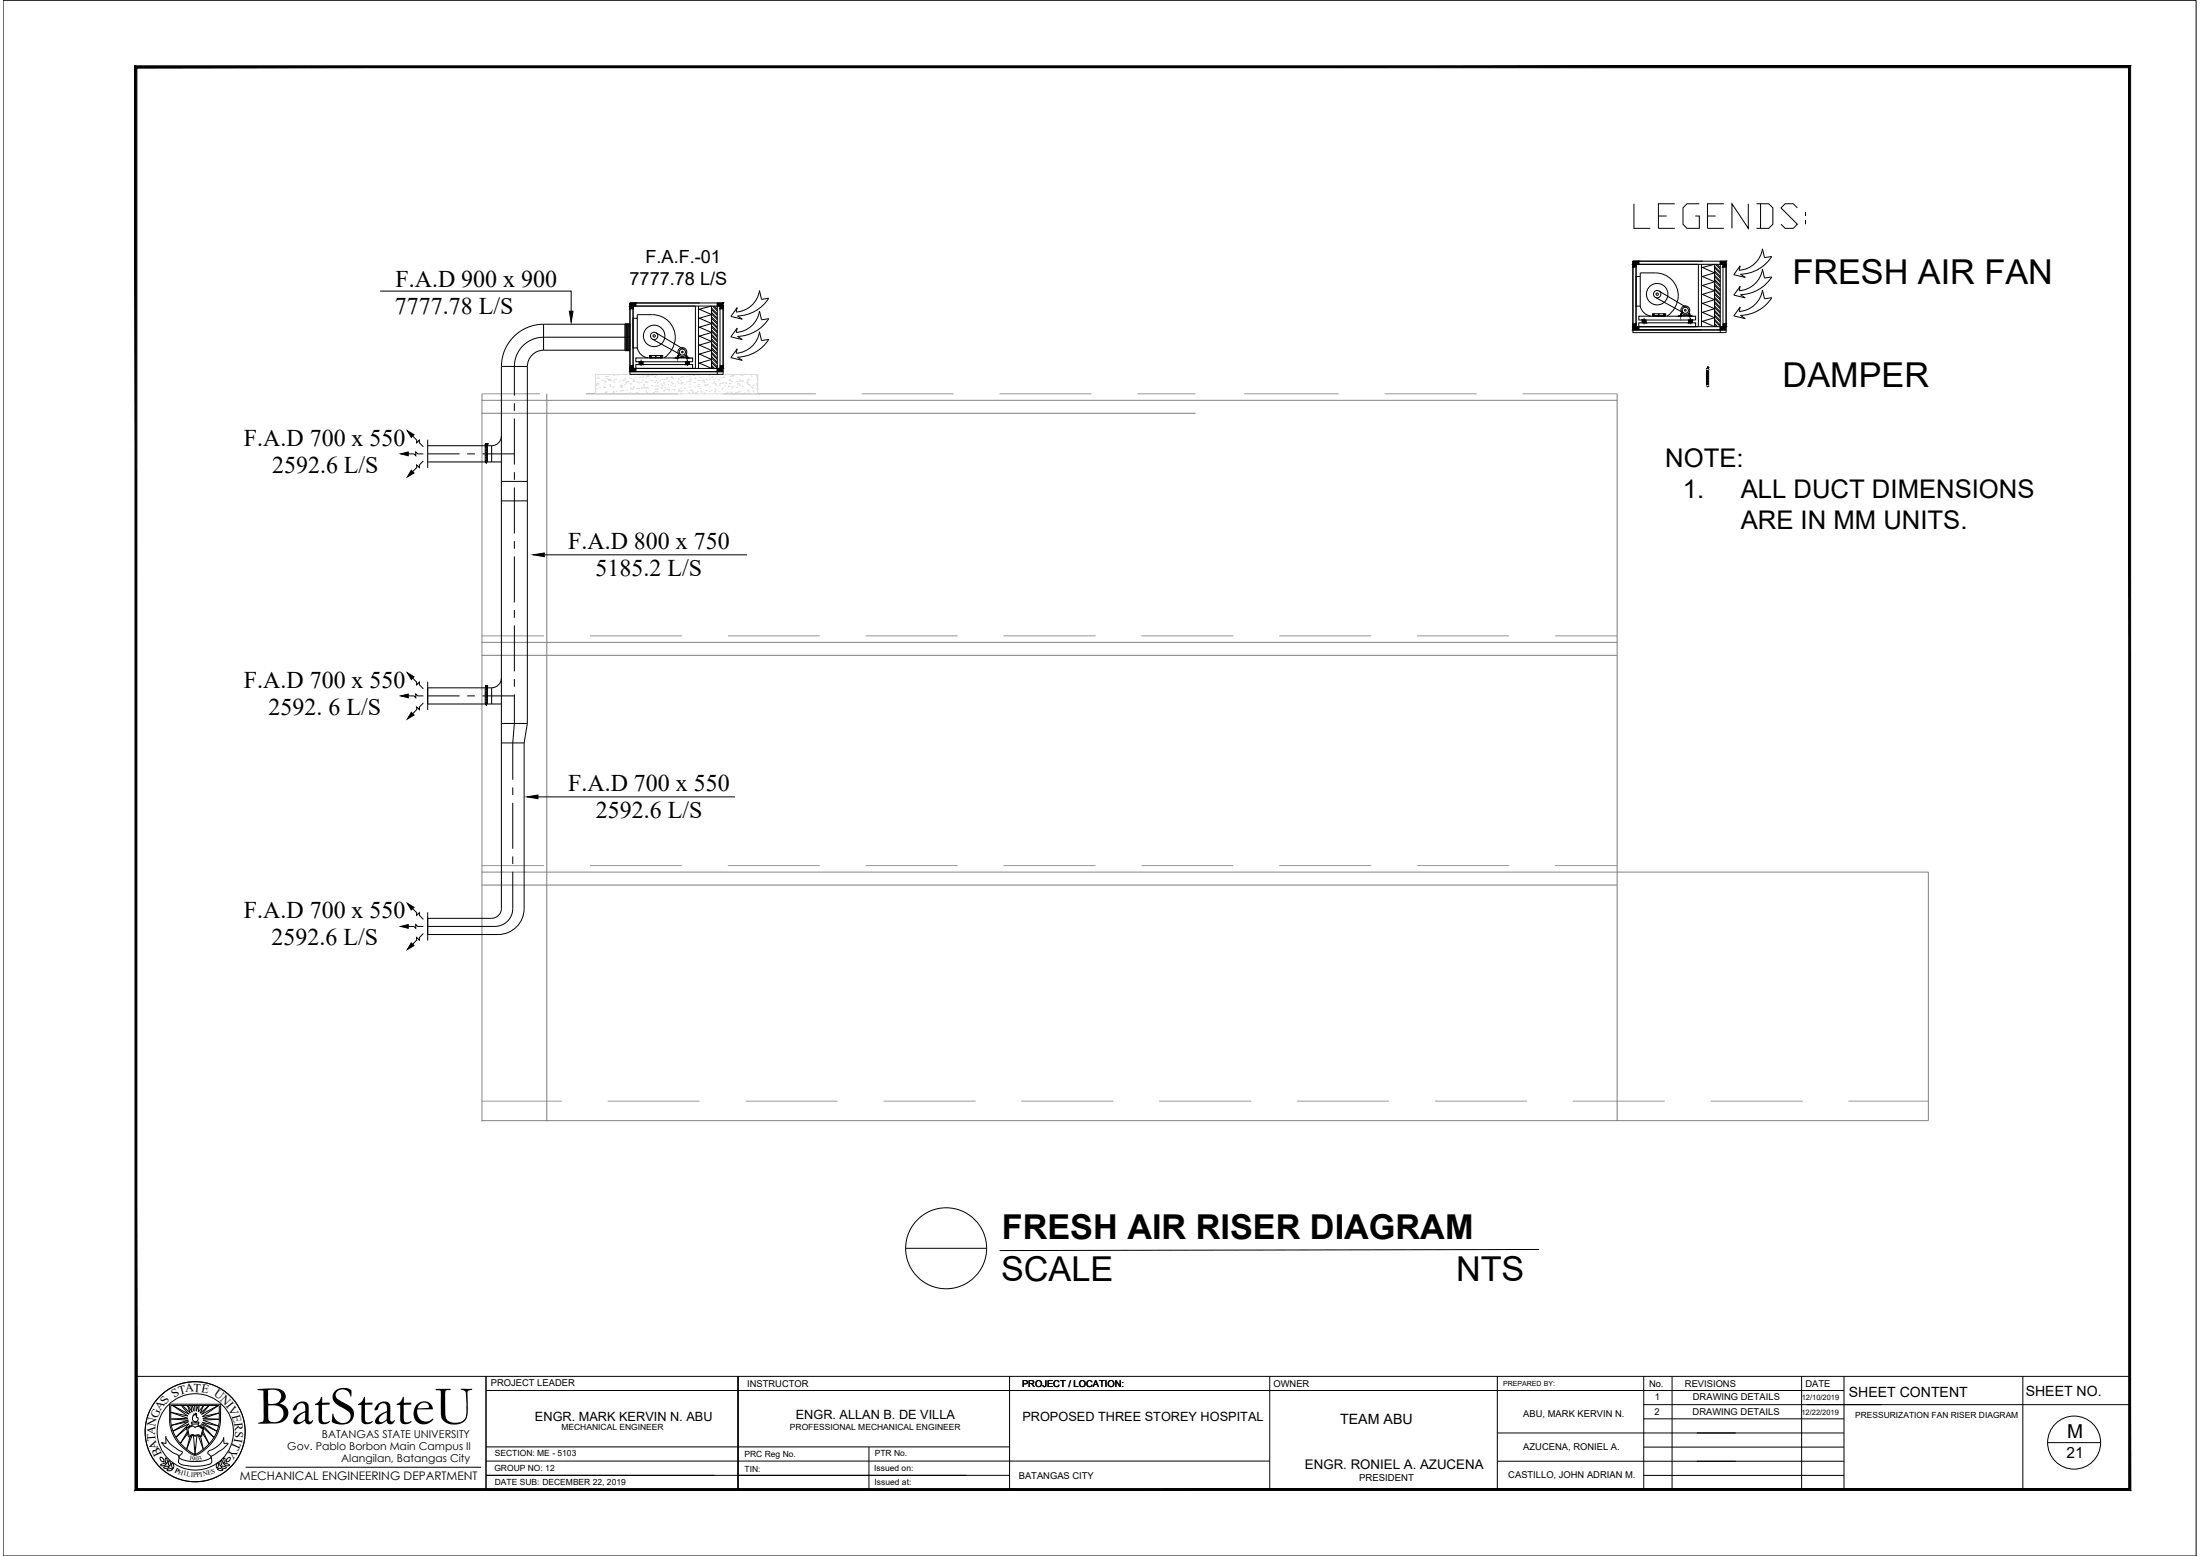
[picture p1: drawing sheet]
<svg xmlns="http://www.w3.org/2000/svg" width="420mm" height="297mm" viewBox="0 0 420 297" stroke-linecap="round" stroke-linejoin="round" font-family="sans-serif">
<!-- layer: .1 -->
<path d="M.6 .1h418.8" fill="none" stroke="#000" stroke-width=".19"/>
<!-- layer: DASH -->
<g fill="none" stroke="#989898" stroke-width=".19">
<path d="M92 75.2h11.1M111.9 75.2h17.6M138.2 75.2h17.6M164.6 75.2h17.5M190.9 75.2h17.5M217.2 75.2h11.1M237.6 75.2h18.1M264.5 75.2h17.5M290.8 75.2h18M92 121.4h11.9M112.7 121.4h17.5M139 121.4h17.6"/>
<path d="M165.3 121.4h17.6M191.7 121.4h17.5M218 121.4h17.6M244.3 121.4h17.6M270.7 121.4h17.5M297 121.4h11.8M92 165.2h11.9M112.7 165.2h17.5M139 165.2h17.6M165.3 165.2h17.6M191.7 165.2h17.5M218 165.2h17.6"/>
<path d="M244.3 165.2h17.6M270.7 165.2h17.5M297 165.2h11.8M92 210.2h15.3M116.1 210.2h17.5M142.4 210.2h17.5M168.7 210.2h17.6M195.1 210.2h17.5M221.4 210.2h17.5M247.7 210.2h17.6M274 210.2h17.6M300.4 210.2h17.5"/>
<path d="M326.7 210.2h17.6M353 210.2h15.3"/>
</g>
<!-- layer: WALL -->
<path d="M92 75.2v138.9M92 76.4h216.8M92 78.9h136.3M104.4 75.2v138.9M308.8 75.2v138.7M92 122.6h216.8M92 125.1h216.8M92 166.5h276.3v47.4h-276.3M92 169h216.8" fill="none" stroke="#808080" stroke-width=".19"/>
<!-- layer: 04-AC_F.A.DUCT -->
<g fill="none" stroke="#000" stroke-width=".19">
<path d="M98.2 70v5.5M98.2 77v1.4M98.2 79.9v8.8M81.7 86.6h6.1M89.2 86.6h1.5M92.1 86.6h6.1M98.2 90.1v1.5M98.2 93.1v8.7M98.2 103.3v1.5M98.2 106.2v8.8M98.2 116.5v1.4M98.2 119.4v8.8"/>
<path d="M81.7 132.8h6.1M89.2 132.8h1.5M92.1 132.8h6.1M98.2 129.6v1.5M98.2 132.6v5.5l-.3 3.7v7.1M97.9 150.3v1.5M97.9 153.3v8.7M97.9 166.4v7a3.4 3.4 0 0 1-3.4 3.5h-12.8M97.9 163.5v1.4"/>
</g>
<!-- layer: 06_AC-FA.DUCT -->
<g fill="none" stroke="#000" stroke-width=".19">
<path d="M140.8 58.7l-.2 .9a4.8 4.8 0 0 0 4.5-4.1l.3 1.7 1.4-.3a7.3 7.3 0 0 1-5.9 3.4l.9 .6-2.2-.5zM145.1 59.4a4.8 4.8 0 0 1-4.5 4.1l.2-.9-1.2 1.7 2.2 .5-.9-.6a7.3 7.3 0 0 0 5.9-3.4l-1.4 .3-.4-1.7M332.3 58.6l-.2 .9a4.8 4.8 0 0 0 4.5-4.1l.4 1.6 1.4-.2a7.2 7.2 0 0 1-6 3.4l.9 .6-2.2-.5zM336.6 51.4a4.8 4.8 0 0 1-4.5 4.1M336.6 51.4l.4 1.7 1.4-.2a7.3 7.3 0 0 1-6 3.4l.9 .6-2.2-.6 1.2-1.6-.2 .8M338.4 49a7.3 7.3 0 0 1-6 3.4l.9 .6-2.2-.6 1.2-1.6-.2 .8a4.8 4.8 0 0 0 4.5-4.1l.4 1.7 1.4-.2M100.7 70v68.1M120.3 66.9h-16.5a3.1 3.1 0 0 0-3.1 3M120.3 64.4h-16.5a5.6 5.6 0 0 0-5.6 5.6M120.3 61.9h-16.5a8 8 0 0 0-8 8v103.5a1.86 1.86 0 0 1-1.9 1.9h-12.2M140.8 66.6l-.2 .8a4.8 4.8 0 0 0 4.5-4.1l.3 1.7 1.4-.2a7.3 7.3 0 0 1-5.9 3.4l.9 .6-2.2-.5zM81.7 85.1h12.2"/>
<path d="M81.7 88.2h14.1M81.7 83.9v5.4M93.9 85.1v3.1M95.8 83.2a1.86 1.86 0 0 1-1.9 1.9M95.8 91.9h4.9M95.8 95.6h4.9M81.7 130.2v5.3M81.7 131.3h12.2M81.7 134.4h14.1M93.9 131.3v3.1M95.8 129.4a1.86 1.86 0 0 1-1.9 1.9M95.8 138.1h4.9"/>
<path d="M100.7 138.1l-.6 3.7M95.8 141.8h4.3M100.1 141.8v31.6a5 5 0 0 1-5 5h-13.4M81.7 174.2v5.4"/>
</g>
<!-- layer: A-Handrail -->
<g fill="none" stroke="#dbdbdb" stroke-width=".19">
<path d="M113.7 71.5h31v3.7h-31zM113.8 73.5l.3-.1-.1 .2-.2-.1M113.9 74.2h.1M114 73.2h.1M114 72.1h.1M114.2 71.8h.1M114.2 72.2h.1M114.3 72.2h.1M114.3 73.2v.2M114.4 73.2l-.2 .1 .2 .1M114.5 75.1h.1M114.5 74h.1"/>
<path d="M114.9 72.6h.1M115.3 73.9h.1M115.3 72.8h.1M115.4 73.3h.1M115.5 75h.1M115.5 74h.1M115.6 72.9h.1M115.6 71.9h.1M115.7 75h.1M115.7 74.8l.2-.1v.2l-.2-.1M115.9 72.3h.1M116 71.9h.1"/>
<path d="M116.1 72.7h.1M116.2 71.5h.1M116.4 72.3v.3h-.3zM116.5 73.7h.1M116.6 73.4v.2M116.6 72.7h.1M116.6 73.4l-.2 .2h.2M116.7 72.4l-.2 .1M116.7 72.4l-.1 .2-.1-.1M117 73.9h.1M117.1 74.9h.1M117.1 74.8h.1"/>
<path d="M117.2 73.8h.1M117.2 72.7h.1M117.2 73h.1M117.2 71.7h.1M117.3 72.5h.1M117.6 72.3h.1M117.7 74.7h.1M117.9 71.6h.1M118.3 72.8h.1M118.4 73.8l.2-.1-.1 .2zM118.4 74.6h.1M118.5 73.5h.1"/>
<path d="M118.7 74h.1M118.7 74.6h.1M118.8 73.6h.1M118.8 72.5h.1M118.8 71.5h.1M118.9 73.8l-.2-.1 .2-.1v.2M118.9 74.6h.1M119.1 72.7h.1M119.1 71.5h.1M119.3 73.4h.1M119.3 72.4h.1M119.3 72.2h.1"/>
<path d="M119.3 71.5v.1l-.2-.1M119.6 74.5h.1M119.8 73.1h-.3l.2-.3 .1 .3M120 72.8h.1M120.1 72.1h.1M120.2 75l.3-.1-.1 .2-.2-.1M120.4 74.4h.1M120.4 74.1h.1M120.4 73.3h.1M120.4 72.3h.1M120.5 73.2h.1M120.7 71.6h-.2l.1-.1 .1 .1"/>
<path d="M120.8 74.2h.1M120.9 72.4h.1M121 72.5h.1M121 72.7h.2v.2l-.2-.1M121.1 73.8v.2M121.1 73.8l-.1 .1 .2 .1M121.3 72h.1M121.5 74.9h.1M121.6 74.2h.1M121.6 72.9h.1M122 74.2h.1M122 73.1h.1"/>
<path d="M122 72.1h.1M122.4 74.1h.1M122.4 73h.1M122.6 73.9h.1M122.7 72.6h.1M122.7 72h.1M122.8 73.6h.3M122.9 73.6l.2-.3v.4M122.9 74l.2-.1-.1 .2zM122.9 71.6v.2M122.9 71.6l-.1 .2h.2M123.2 72.9h.1"/>
<path d="M123.3 71.7h.1M123.3 73h.1M123.3 74l.1 .2M123.3 74.6h.1M123.4 74l-.2 .1 .2 .1M123.5 75h.1M123.6 74h.1M123.6 72.9h.1M123.6 73.9h.1M123.6 71.9h.1M123.7 74.2h.1M123.9 71.6l-.2 .1"/>
<path d="M123.9 71.7l-.1 .1-.2-.1M124.1 71.6h.1M124.3 72.6h.1M124.4 72.7h.1M124.4 73.6h.1M124.6 71.7h.1M124.8 74.9h.1M125 73.1h.1M125.1 71.8l.1 .2M125.2 74.8h.1M125.2 74.3h.1M125.2 73.7h.1"/>
<path d="M125.2 71.8l-.2 .2h.2M125.2 72.7h.1M125.3 71.6h.1M125.4 74.3h.1M125.5 73l.3-.1-.1 .2zM125.6 74.8h.1M125.6 74.2v.2M125.6 73.7h.1M125.6 74.2l-.1 .1 .2 .1M126 72.7h.1M126.2 74.1l.3 .1M126.2 74.1l.2-.2 .1 .3"/>
<path d="M126.3 73.3h.1M126.4 73.6h.1M126.4 72.4h.1M126.7 73.1h.1M126.7 74.7h.1M126.8 74.5h.1M126.8 73.5h.1M126.9 72.4h.1M127 74h.1M127.1 74.4h.1M127.2 72.3h.1M127.4 72v.2"/>
<path d="M127.5 72l-.2 .2h.2M127.6 73.4h.1M127.6 74.2h-.2M127.6 74.2v.2l-.2-.1M127.7 72.8h.1M127.8 74.4l.1 .2M127.9 74.4l-.2 .1 .2 .1M128.1 73h.1M128.2 72l.2-.1-.1 .2-.1-.1M128.2 75.1h.1M128.4 74.3h.1M128.4 73.2h.1"/>
<path d="M128.4 73.3h.1M128.4 72.2h.1M128.7 74.4h.1M128.9 73.7h.1M129.4 72.8h.1M129.5 74.3h.1M129.6 73.2h.1M129.6 74.6l.2 .1v-.3l-.2 .3M129.7 72.2v.2M129.7 72.2l-.1 .2h.2M129.9 72.7h.1M130 75.2h.1"/>
<path d="M130 74.1h.1M130 73.1h.1M130 73.3h.1M130.1 74.8h.1M130.1 72h.1M130.1 74.6v.2M130.1 74.5l-.1 .2h.2M130.3 73.2l-.1 .2-.2-.1M130.3 73.2h-.3M130.3 73.1h.1M130.4 71.9h.1M130.4 74.5h.1"/>
<path d="M130.7 73.4h.1M130.7 74.1h.1M131.1 72.9h.1M131.2 71.8h.1M131.5 72.9h.1M131.6 74.9h.1M131.6 73.9h.1M131.6 72.8h.1M131.7 71.8h.1M131.7 73.3h.1M131.8 72.4h.1M131.9 75.1h.1"/>
<path d="M131.9 74.5h.1M131.9 72.4l.1 .2M131.9 74.5l.3-.1-.1 .2-.2-.1M132 72.4l-.2 .2h.2M132.1 74.6h.1M132.4 74.8v.2M132.4 71.7h.1M132.4 74.7l-.2 .2h.2M132.5 73h.1M132.6 71.5l-.1 .1h.3v-.1M132.7 75h.1M132.7 73.9h.1"/>
<path d="M132.7 72.2l.2-.1-.1 .2zM132.7 73h.1M133.1 75.2h-.2l.3-.3v.3M133.2 74.7h.1M133.2 73.7h.1M133.2 72.6h.1M133.3 71.6h.1M133.4 73.4h.1M133.5 73.8h.1M133.5 72.6h.1M133.6 72h.1M133.7 74.1h.1"/>
<path d="M133.8 74.7h.1M133.8 74.9h.1M134.2 72.6v.2M134.2 72.6l-.1 .2h.2M134.3 72.5h.1M134.4 72.7h.1M134.4 73.1h.1M134.7 73.6h.1M134.7 75.1h-.2l.2-.2v.2M134.8 73.4l-.1 .2-.1-.1M134.8 74.5h.1M134.8 73.4l-.2 .1"/>
<path d="M134.8 73.5h.1M134.9 72.4h.1M135.1 73.5h.1M135.4 71.7h.1M135.5 74.7h.1M135.5 72.4h.1M135.6 73.8h.1M135.8 74.6h.1M135.9 72.1l.2 .1v-.4l-.2 .3M136.1 73.1h.1M136.2 72.4h.1M136.4 74.3h.1"/>
<path d="M136.4 72.8l.1 .2M136.5 73.2h.1M136.5 72.8l-.2 .2h.2M136.5 72.2h.1M136.6 74.5h.1M136.7 73.3h.1M136.7 74.7l-.2 .1 .1 .1 .1-.2M136.7 71.5h.1M136.8 73.6h.1M136.9 75.1h.1M137.1 74.8h.1M137.4 73.5h.1"/>
<path d="M137.4 72.4l-.2 .1 .2 .1v-.2M137.5 73.2h.1M137.5 72.1h.1M137.8 73.2h.1M137.8 74.3h.1M138 75.1h.1M138 74.1h.1M138 72.1h.1M138 73h.1M138.1 72h.1M138.3 72h.1M138.4 71.6h.1"/>
<path d="M138.4 73.6h.1M138.6 73.1h.1M138.7 73v.2M138.7 73l-.1 .1 .2 .1M138.8 74.9h.1M139.1 73.7h.2l-.1 .2-.1-.1M139.1 75.1h.1M139.2 73.2h.1M139.5 73.3h.1M139.5 71.8h.1M139.5 72.4v.3l-.3-.1zM139.6 74.9h.1"/>
<path d="M139.6 73.8h.1M139.7 72.8h.1M139.7 71.7h.1M139.8 74.1h.1M139.9 71.8h.1M140 71.5v.1l-.1-.1M140.1 71.7h.1M140.1 73.7h.1M140.5 74.9h.1M140.6 74h.1M140.6 72.8h.1M140.9 74.8h.1"/>
<path d="M140.9 73.2l.1 .2M141 75.1h.1M141 73.2l-.2 .1 .2 .1M141.1 72.9h.1M141.1 73.3h.1M141.2 74.9l-.2 .1M141.2 74.9l-.1 .2-.1-.1M141.2 74.7h.1M141.3 73.6h.1M141.3 72.6h.1M141.3 71.5h.1M141.4 72.7h.1"/>
<path d="M141.5 71.6h.1M141.7 71.5h.1M141.8 71.7h.1M141.8 73.8h.1M142 72.7l-.1 .2-.2-.2M142 72.6l-.3 .1M142.2 75h.1M142.3 71.5h.1M142.6 72.6h.1M142.8 74.5h.1M142.8 73.4h.1M142.8 72.9l.1 .3-.3-.1z"/>
<path d="M142.9 72.4h.1M142.9 72.6h.1M142.9 74.8h.1M143.2 73.4v.2M143.3 73.4l-.2 .2h.2M143.4 71.8h.1M143.5 73.8h.1M143.5 75.1h.1M143.7 74.7h.1M143.8 73.6h.1M143.8 73.9l-.2 .1 .2 .1v-.2M143.9 75.1h.1"/>
<path d="M144.4 74.2h.1M144.5 73.2h.1M144.5 73.5h.1M144.5 72.1h.1M144.6 73.4h.1M144.6 72.3h.1M144.6 71.6l-.2 .1 .1 .1 .1-.2M144.6 74.1h.1"/>
</g>
<!-- layer: 01_AC-EQUIP -->
<g fill="none" stroke="#000" stroke-width=".19">
<path d="M120.3 58.9h.6M120.9 58.4h17.2v11.9h-17.2zM121.4 57.8v.6M132.8 58.4v11.9M133.4 57.8h.1M133.4 58.4v11.9M133.6 59l2.3-.6v11.9l-2.3-1 2.3-.7-2.3-1 2.3-.7-2.3-1 2.3-.7-2.3-1 2.3-.7-2.3-1 2.3-.7-2.3-1.1 2.3-.6zM135.9 58.8l1.1 1.1M135.9 59.7l1.1 1M135.9 59.1l1.1 1.1M135.9 59.9l1.1 1.1M136.1 58.4l.9 .9"/>
<path d="M136.4 58.4l.6 .7M136.9 58.4l.1 .1M137 57.8v13.7M137.5 58.9h.6M137.5 58.4v11.9M138.1 57.8h-17.8v13.7M311.9 51h.6M312.5 52.8h.8v5.6h-.8zM312.5 50.5h17.1v11.9h-17.1zM313 49.9v.6M313.3 52.8v-.7h2.8a4.5 4.5 0 0 1 4.3 3.3 4.5 4.5 0 0 1-2 5M313.3 58.4a2.41 2.41 0 0 0 2 2"/>
<path d="M315.6 59.9h2.5v.5h-2.5zM315.8 59.9v.2M316.1 56.8l5.5 3M316.8 59.9v.2M316.8 55.6l5.4 3.1M317.8 59.9v.2M321 59.9l.1 .5zM321.3 59.9h-.2v.4h1.5v-.4h-.2M322.6 59.9l.1 .5zM324.4 50.5v11.9M325 49.9h.1M325 50.5v11.9"/>
<path d="M325.1 51.1l2.3-.6v11.9l-2.3-1.1 2.3-.7-2.3-1 2.3-.7-2.3-1 2.3-.7-2.3-1 2.3-.7-2.3-1 2.3-.7-2.3-1 2.3-.7zM327.4 50.8l1.1 1.1M327.4 51.7l1.1 1.1M327.4 52.5l1.1 1.1M327.4 53.4l1.1 1.1M327.4 54.2l1.1 1.1M327.4 55.1l1.1 1M327.4 55.9l1.1 1.1M327.4 56.7l1.1 1.1M327.4 57.6l1.1 1.1M327.4 58.4l1.1 1.1M327.4 59.3l1.1 1.1"/>
<path d="M327.4 51.1l1.1 1.1M327.4 52l1.1 1.1M327.4 52.8l1.1 1.1M327.4 53.6l1.1 1.1M327.4 54.5l1.1 1.1M327.4 55.3l1.1 1.1M327.4 56.2l1.1 1.1M327.4 57l1.1 1.1M327.4 57.9l1.1 1.1M327.4 58.7l1.1 1.1M327.4 59.5l1.1 1.1M327.6 50.5l.9 .9"/>
<path d="M327.9 50.5l.6 .6M328.5 50.5h.1M328.5 49.9v13.6M329.1 50.5v11.9M329.1 51h.6M329.7 49.9h-17.8v13.6M120.3 69.8h.6M120.3 70.9h17.8v.6h-17.8M120.3 71h17.8M120.9 60.8h.8v5.6h-.8zM121.4 70.3v.6M121.4 68.3h10.9v.8h-10.9z"/>
<path d="M121.4 69.6h10.9v.7h-10.9zM121.7 60.8v-.7h2.9a4.5 4.5 0 0 1 4.2 3.2 4.5 4.5 0 0 1-2 5M121.7 66.4a2.41 2.41 0 0 0 2.1 1.9M122.1 69.1h.7v.5h-.7zM122.4 68.7v1.2M124 67.9h2.6v.4h-2.6zM124 68.2h2.6M124.2 68h.2M124.3 67.9v.2M124.3 68.2v.2M124.6 64.7l5.4 3M125.1 68h.2"/>
<path d="M125.2 67.9v.2M125.2 68.2v.2M125.3 63.5l5.3 3.2M126.1 68h.2M126.2 67.9v.2M126.2 68.2v.2M129.1 68.2h.5v.1h-.5zM129.3 68.1v.4M129.3 68.1h.4M129.5 67.9h.1v.4h-.1zM129.8 67.9h-.2v.3h1.5v-.3h-.2M130.9 69.1h.7v.5h-.7z"/>
<path d="M130.9 68.1h.4M131.1 67.9l.1 .4zM131.1 68.2h.4v.1h-.4zM131.3 68.7v1.2M131.3 68.1v.4M135.9 60.5l1.1 1.1M135.9 61.3l1.1 1.1M135.9 62.2l1.1 1.1M135.9 63l1.1 1.1M135.9 63.9l1.1 1.1M135.9 64.7l1.1 1.1M135.9 65.5l1.1 1.1"/>
<path d="M135.9 66.4l1.1 1.1M135.9 67.2l1.1 1.1M135.9 68.1l1.1 1.1M135.9 68.9l1.1 1.1M135.9 69.8l.6 .5M135.9 60.8l1.1 1.1M135.9 61.6l1.1 1.1M135.9 62.5l1.1 1M135.9 63.3l1.1 1.1M135.9 64.1l1.1 1.1M135.9 65l1.1 1.1M135.9 65.8l1.1 1.1"/>
<path d="M135.9 66.7l1.1 1.1M135.9 67.5l1.1 1.1M135.9 68.4l1.1 1M135.9 69.2l1.1 1.1M135.9 70l.3 .3M137.5 69.8h.6M311.9 61.8h.6M311.9 63h17.8v.5h-17.8M311.9 63h17.7M313 60.4h10.8v.7h-10.8zM313 61.6h10.8v.8h-10.8zM313 62.4v.6"/>
<path d="M313.6 61.1h.7v.5h-.7zM314 60.7v1.2M315.6 60.3h2.5M315.7 60h.3M315.8 60.2v.3M316.7 60h.2M316.8 60.2v.3M317.7 60h.2M317.8 60.2v.3M320.6 60.3h.5v.1h-.5zM320.8 60.1v.4M320.9 60.1h.4"/>
<path d="M322.5 61.1h.7v.5h-.7zM322.5 60.1h.3M322.6 60.3h.5v.1h-.5zM322.8 60.7v1.2M322.9 60.1v.4M327.4 60.1l1.1 1.1M327.4 60.9l1.1 1.1M327.4 61.8l.6 .6M327.4 60.4l1.1 1.1M327.4 61.2l1.1 1.1M327.4 62.1l.3 .3M329.1 61.8h.6"/>
<circle cx="316.5" cy="56.2" r=".23"/>
<circle cx="316.5" cy="56.2" r=".7"/>
<circle cx="316.5" cy="56.2" r="2.05"/>
<circle cx="321.9" cy="59.2" r=".15"/>
<circle cx="321.9" cy="59.2" r=".59"/>
<circle cx="321.9" cy="59.2" r=".85"/>
<circle cx="124.3" cy="68" r=".08"/>
<circle cx="124.9" cy="64.1" r=".23"/>
<circle cx="124.9" cy="64.1" r=".7"/>
<circle cx="124.9" cy="64.1" r="2.05"/>
<circle cx="125.2" cy="68" r=".08"/>
<circle cx="126.2" cy="68" r=".08"/>
<circle cx="130.3" cy="67.2" r=".15"/>
<circle cx="130.3" cy="67.2" r=".59"/>
<circle cx="130.3" cy="67.2" r=".85"/>
<circle cx="315.9" cy="60" r=".08"/>
<circle cx="316.8" cy="60" r=".08"/>
<circle cx="317.8" cy="60" r=".08"/>
</g>
<g fill="#000" stroke="#000" stroke-width=".19">
<path d="M120.3 57.8h1.1l-1.1 .6zM120.3 58.4h1.1v-.6z"/>
<path d="M120.3 58.4h.6l-.6 .5zM120.3 58.9h.6v-.5z"/>
<path d="M137 57.8h1.1l-1.1 .6zM137 58.4h1.1v-.6z"/>
<path d="M137.5 58.4h.6l-.6 .5zM137.5 58.9h.6v-.5z"/>
<path d="M311.9 49.9h1.1l-1.1 .6zM311.9 50.5h1.1v-.6z"/>
<path d="M311.9 50.5h.6l-.6 .5zM311.9 51h.6v-.5z"/>
<path d="M321 59.9v.5zM321.1 59.9l-.1 .5z"/>
<path d="M322.6 59.9l.1 .5zM322.6 59.9l.1 .5z"/>
<path d="M328.5 49.9h1.2l-1.2 .6zM328.5 50.5h1.2v-.6z"/>
<path d="M329.1 50.5h.6l-.6 .5zM329.1 51h.6v-.5z"/>
<path d="M120.3 69.8h.6l-.6 .5zM120.3 70.3h.6v-.5z"/>
<path d="M120.3 70.3h1.1l-1.1 .6zM120.3 70.9h1.1v-.6z"/>
<path d="M122.1 69.1l.7 .5v-.5zM122.1 69.1l.7 .5h-.7z"/>
<path d="M129.1 68.2h.4l-.4 .1zM129.1 68.3h.4v-.1z"/>
<path d="M129.5 67.9v.4l.1-.4zM129.6 67.9v.4h-.1z"/>
<path d="M130.9 69.1h.7l-.7 .5zM130.9 69.6h.7v-.5z"/>
<path d="M131.1 67.9l.1 .4zM131.1 67.9l.1 .4z"/>
<path d="M131.2 68.2l.3 .1v-.1zM131.2 68.2l.3 .1h-.3z"/>
<path d="M137 70.3h1.1l-1.1 .6zM137 70.9h1.1v-.6z"/>
<path d="M137.5 69.8h.6l-.6 .5zM137.5 70.3h.6v-.5z"/>
<path d="M311.9 61.8h.6l-.6 .6zM311.9 62.4h.6v-.6z"/>
<path d="M311.9 62.4h1.1l-1.1 .6zM311.9 63h1.1v-.6z"/>
<path d="M313.6 61.1l.7 .5v-.5zM313.6 61.1l.7 .5h-.7z"/>
<path d="M320.6 60.3h.4l-.4 .1zM320.6 60.4h.4v-.1z"/>
<path d="M322.5 61.1h.7l-.7 .5zM322.5 61.6h.7v-.5z"/>
<path d="M322.7 60.3l.4 .1v-.1zM322.7 60.3l.4 .1h-.4z"/>
<path d="M328.5 62.4h1.2l-1.2 .6zM328.5 63h1.2v-.6z"/>
<path d="M329.1 61.8h.6l-.6 .6zM329.1 62.4h.6v-.6z"/>
</g>
<!-- layer: 12-AC-FL.CONN. -->
<path d="M119.5 61.9v5M119.7 61.9v5M119.7 61.9l-.2-.2-.2 .2v5l.2 .1 .2-.1M119.7 61.9l.1-.2 .2 .2M119.7 66.9l.1 .1 .2-.1M119.8 61.9v5M120 61.9v5M120 61.9l.1-.2 .2 .2v5l-.2 .1-.1-.1M120.1 61.9v5" fill="none" stroke="#000" stroke-width=".19"/>
<!-- layer: WALL -->
<path d="M95.8 70h4.9M103.8 61.9v5M81.7 131.3v3.1M81.7 175.3v3.1" fill="none" stroke="#000" stroke-width=".19"/>
<path d="M81.7 85.1v3.1" fill="none" stroke="#ff0" stroke-width=".19"/>
<!-- layer: A.C.VOLUM DAMPER -->
<g fill="none" stroke="#000" stroke-width=".19">
<path d="M325.9 70.5v3.1M325.9 70.8l.4 .2M325.9 72.7l.4 .2M325.9 71.7l.4 .2M326 70.5l.1-.1-.1 .1M326 70.5l.1-.2-.1 .2M326 70.4h.1M326 73.6h.1M326 70.4v.1M326 73.6v.1M326 73.6l.2 .1M326 73.7h.2"/>
<path d="M326 73.7h.1M326 70.5h.2M326.1 70.3h.1M326.1 70.1l.1 .1M326.1 70.2h.1M326.1 70.1h.1M326.1 73.7h.1M326.1 70.4v-.1l-.1 .1M326.1 70.1v.3M326.1 73.7v.2M326.1 70.1h.2M326.1 73.6l.1 .1"/>
<path d="M326.1 73.6v.2M326.1 70.5v3.2M326.1 70.4l-.1 .1 .2-.1M326.1 70.4l-.1 .1M326.1 70.2h.2M326.1 70.3l-.1 .2M326.1 70.2v.2M326.1 70.4h.1M326.2 70.2l.1-.1-.2 .2M326.2 70.4l-.2 .1M326.2 70.4l-.1 .1M326.2 73.7h.1"/>
<path d="M326.2 73.7h-.2M326.2 73.7l-.1 .1 .1-.2v.1M326.2 73.7h-.1M326.2 70.5h.1M326.2 70.5h-.1M326.2 70.4v.1M326.2 70.1l-.1 .2v-.1M326.3 71.2l-.4 .3M326.3 70.2h.1M326.3 73.2l-.4 .2M326.3 72.2l-.4 .2M326.3 70.5v3.1"/>
<path d="M326.3 70.1v.1M326.3 70.1l-.1 .1M92.7 85.1v3.1M92.7 85.3l.4 .3M92.7 87.3l.4 .2M92.7 86.3l.4 .2M92.8 85.1l.1-.2-.1 .2M92.8 85h.1M92.8 85v.1M92.8 88.2v.1h.2M92.8 88.2l.1 .2-.1-.1M92.8 88.3l.1-.1v.1"/>
<path d="M92.8 88.2l.2 .1M92.8 88.2l.1 .1M92.8 88.3h.1M92.8 85.1h.2M92.8 85.1l.1-.1-.1 .1M92.8 85l.1-.1-.1 .2zM92.8 84.9l.1-.1-.1 .1M92.8 84.7h.1M92.8 85l.1-.2-.1 .2M92.8 88.3v.2M92.9 84.7l-.1 .1M92.9 85.1l.1-.1z"/>
<path d="M92.9 88.3h.1M92.9 88.2l-.1 .1M92.9 85.1h.1M92.9 88.3v.2M92.9 84.7l.1 .3M92.9 84.7h.2M92.9 88.2l-.1 .2M92.9 84.7h.2l-.3 .2 .1-.1M92.9 85l-.1 .1M93 88.2l-.2 .1M93 88.2h.1M93 85.1h.1"/>
<path d="M93 85l-.2 .1M93 88.2v.1M93 85l-.1 3.3M93 85v.1M93 84.7l-.2 .1M93 84.7h-.1M93 84.7h.1M93.1 85.8l-.4 .2M93.1 87.7l-.4 .3M93.1 86.7l-.4 .3M93.1 85.1v3.1M93.1 84.7h.1"/>
<path d="M93.1 84.7h-.1M93.1 84.7h-.3v.3M92.7 131.3v3.1M92.7 131.5l.4 .3M92.7 133.5l.4 .2M92.7 132.5l.4 .2M92.8 131.3l.1-.1-.1 .1M92.8 131.2h.1M92.8 131.2v.1M92.8 134.4v.1M92.8 134.4l.1 .1M92.8 134.4l.2 .1"/>
<path d="M92.8 134.5h.2M92.8 134.5h.1M92.8 131.3h.2M92.8 131.2l.1-.1-.1 .2zM92.8 131l.1-.1-.1 .1M92.8 130.9h.1l-.1 .1M92.8 130.9h.1M92.8 130.9v.3M92.8 134.5v.2M92.8 130.9h.3M92.9 134.4v.2M92.9 131.3v3.2"/>
<path d="M92.9 131.3l.1-.1zM92.9 134.4l-.1 .1M92.9 134.4v.1M92.9 134.5v.2M92.9 131.2l-.1 .1M92.9 131.1l-.1 .2M92.9 131l-.1 .1 .1-.1M92.9 131v.2M92.9 131.1l-.1 .1M92.9 131l-.1 .2M92.9 131.2h.1M92.9 131h.2"/>
<path d="M92.9 134.4h.1M93 131l.1-.1-.3 .2 .1-.1M93 134.4l-.2 .1M93 134.4h.1M93 131.3h.1M93 131.2l-.2 .1zM93 131.2l-.2 .1M93 134.4v.1M93 134.4l-.2 .2M93 134.5h-.1M93 131.3h-.1M93 131.2l-.1 .1"/>
<path d="M93 131.2v.1M93 130.9l-.2 .1M93 130.9l-.2 .1h.1M93 130.9l-.1 .1M93.1 132l-.4 .2M93.1 133.9l-.4 .3M93.1 133l-.4 .2M93.1 131.3v3.1M93.1 130.9v.1M93.1 130.9l-.1 .1"/>
<circle cx="326.1" cy="71.8" r=".04"/>
<circle cx="326.1" cy="71.3" r=".04"/>
<circle cx="326.1" cy="70.9" r=".04"/>
<circle cx="326.1" cy="72.8" r=".04"/>
<circle cx="326.1" cy="72.3" r=".04"/>
<circle cx="326.1" cy="73.3" r=".04"/>
<circle cx="92.9" cy="85.9" r=".04"/>
<circle cx="92.9" cy="87.4" r=".04"/>
<circle cx="92.9" cy="86.9" r=".04"/>
<circle cx="92.9" cy="85.4" r=".04"/>
<circle cx="92.9" cy="87.9" r=".04"/>
<circle cx="92.9" cy="86.4" r=".04"/>
<circle cx="92.9" cy="132.1" r=".04"/>
<circle cx="92.9" cy="134.1" r=".04"/>
<circle cx="92.9" cy="131.6" r=".04"/>
<circle cx="92.9" cy="132.6" r=".04"/>
<circle cx="92.9" cy="133.6" r=".04"/>
<circle cx="92.9" cy="133.1" r=".04"/>
</g>
<!-- layer: R-GRILL -->
<path d="M76.5 86.6l1.5-.3v.7zM77.8 82.2l1.3 .8-.6 .5zM78.5 89.8l.6 .5-1.3 .8zM76.5 132.8l1.5-.3v.7zM77.8 128.4l1.3 .8-.6 .5zM78.5 136l.6 .5-1.3 .8zM76.5 176.9l1.5-.4v.7zM77.8 172.4l1.3 .8-.6 .5zM78.5 180l.6 .5-1.3 .8z" fill="#000" stroke="#000" stroke-width=".19"/>
<path d="M78 86.6h1l.4 .4v-.7l.4 .3h1.1M78.8 83.2l.8 .8v.5l.5-.5v.5l.8 .8M80.9 88l-.8 .8v.5l-.5-.5v.5l-.8 .7M78 132.8h1l.4 .4v-.7l.4 .3h1.1M78.8 129.5l.8 .7v.5l.5-.5v.5l.8 .8M80.9 134.2l-.8 .8v.5l-.5-.5v.5l-.8 .7M78 176.9h1l.4 .3v-.7l.4 .4h1.1M78.8 173.5l.8 .7v.5l.5-.5v.5l.8 .8M80.9 178.2l-.8 .8v.5l-.5-.5v.5l-.8 .8" fill="none" stroke="#000" stroke-width=".19"/>
<!-- layer: 0 -->
<path d="M325.9 70.5h.4M325.9 73.6h.4" fill="none" stroke="#ff0" stroke-width=".19"/>
<!-- layer: template -->
<g fill="none" stroke="#000" stroke-width=".19">
<path d="M.6 .1v296.9h418.8M26 262.7h380.7M31.2 279l.1 .1v-.5l-.3-.3a.25 .25 0 0 0-.4-.1 .25 .25 0 0 0 0 .4l.2 .3 .5 .2M31.7 274.4v1.2l-.8-.2M31.7 279.5l-.5 .3a.31 .31 0 0 1-.3 .1 .31 .31 0 0 1-.2-.3l.6-.2 .4 .2M31.7 274.3v.2l.8 1.2 1.5 1.1 .5 .2a.34 .34 0 0 1 .4 .3 .34 .34 0 0 1-.4 .4l-.3 .3a.62 .62 0 0 0 .7 .7l1.8 .3 2.4-.2a1.48 1.48 0 0 0 1.2-.7l-.3-.4a.47 .47 0 0 1-.3-.6 .47 .47 0 0 1 .6-.3l.4-.2a3.7 3.7 0 0 0 2-2.1v-.1l.1 1.1 .8 .1-1 1-1.8 1.2a.44 .44 0 0 0-.5 .5 .88 .88 0 0 1 .1 .9 .88 .88 0 0 1-.9 .4l-1.2 .3h-1.5l-1.6-.2-.8-.2a.49 .49 0 0 1-.3-.6l.1-.3a.89 .89 0 0 0-.9-1.2l-1.9-1.3-.5-.7h.2M31.8 274.3h-.1M31.9 279.4l-.3-.3v-.7a.63 .63 0 0 1 .2 1M32.4 268.1h9.8l-.1 3.6-.4 1.5-.5 1.1a8.4 8.4 0 0 1-4 3.6 8 8 0 0 1-4.7-5.7zM32.5 279.9l-.3-.3v-.8l.3 .4-.1 .7M35.8 273.4l-1.4 2.1 1.4-1.8M35.8 268.3l.6 1.5-1.5-1.5-.2 .2 1.4 1.5-3.1-1.7 2.9 2-3.4-.7 3.4 1.1-3.2 .2 3.3 .2-3.3 1 3.3-.7-3 1.8 3.1-1.4-2.5 2.6 2.7-2.3"/>
<path d="M35.9 272.7l.5-.4h.6l.2 .2 .3-.2a1.06 1.06 0 0 1 1.1 .4h.1l-.3 1.4-.4-.2-.8 .1-.4-.1-.6 .2zM35.9 268.3l.8 1.3-.2-1.2 .2-.1 .4 1.1v-1.1M36.6 271.4a.37 .37 0 0 0 .1 .5 .37 .37 0 0 0 .5-.1l.8-.1a.2 .2 0 0 0-.1-.2 .2 .2 0 0 0-.2 0h-1.1M36.7 272.1v.1l-.7 .3a.21 .21 0 0 0-.3-.1 .21 .21 0 0 0-.1 .3l.4 1.5a.46 .46 0 0 0 .7-.2l1.8 .2 .4-1.7h-.4l-.4-.3h-.3M36.7 271.8v.4M36.7 274l-1.1 2.6 .7-2.3M37.1 277.7a7.9 7.9 0 0 0 4.7-5.6l.1-3.8h-9.3v3.3l.3 1.2 .7 1.5a8.6 8.6 0 0 0 3.8 3.4M37.1 276.2h.3M37.1 276.3h.3M37.2 271.4h-.1a.69 .69 0 0 1-.1-1.2l.1-.3a.2 .2 0 0 0 .1 .3 .2 .2 0 0 0 .3-.2 .2 .2 0 0 0-.1-.2l.1 .1v.6l.3 .1v.3l-.2 .4-.4 .1M37.3 276.6h-.1M37.4 276.5h-.2"/>
<path d="M37.5 268.3v1.1l.4-1.1M37.6 274.1l-.4 3.5-.2-3.5M37.8 271.8v.4M37.9 274.1l.9 2.6-.5-2.5M38 268.3l-.1 1.3 1-1.3-.7 1.5 1.7-1.5-1.4 1.7 3.2-1.7-3.1 2.1 3.3-.7-3.2 1.1 3.2 .1-3.1 .2 2.9 1.1-3.1-.7 2.8 1.7-2.9-1.4 2.4 2.6-2.7-2.4M38.8 273.3l1.1 2.3-1.2-2M41.5 279.2l.2 .1v.3l-.2 .6a.37 .37 0 0 1-.3-.3 .37 .37 0 0 1 .2-.3zM42 279.8l.3-.3v-.7a.23 .23 0 0 0-.2 .1 .23 .23 0 0 0-.1 .2l.1 .8M42.2 280l.4-.1 .6 .3-.2 .1h-.4zM42.6 279.4l.3-.4v-.6a.23 .23 0 0 0-.2 0 .23 .23 0 0 0-.1 .3l.1 .7M42.8 279.5l.4-.1 .6 .3-.2 .1h-.4zM43.3 279l-.1 .1 .1-.5 .3-.3a.25 .25 0 0 1 .4 0 .25 .25 0 0 1-.1 .4l-.2 .3-.5 .1"/>
<path d="M92.8 262.7v21.6M92.8 265.4h259.4M92.8 278.9h149.7M92.8 276.2h100M140.9 262.7v21.6M165.9 276.2v8.1M192.8 262.7v21.6M242.5 262.7v21.6M286 279h66.2M286 273.6h66.2M286 262.7v21.6M313.9 270.9h38.3"/>
<path d="M313.9 268.1h92.8M313.9 262.7v21.6M313.9 276.3h38.3M319.3 262.7v21.6M344.1 262.7v21.6M352.2 262.7v21.6M386.3 262.7v21.6M391.1 275.4h10.1M31.3 280.1l.6-.2 .3 .1a.37 .37 0 0 1-.2 .3 .37 .37 0 0 1-.4 0h-.3zM32.9 280.5l-.4 .3a.35 .35 0 0 1-.4 0 .35 .35 0 0 1-.2-.2l.7-.3 .3 .2M33.1 280.3l-.3-.3v-.7a.63 .63 0 0 1 .3 1M41.5 280.4l.4-.1 .7 .3-.2 .1h-.4z"/>
<path d="M46.9 280.1h45M92.8 281.6h100M313.9 281.7h38.3"/>
<circle cx="37.3" cy="273.3" r="9.6"/>
<circle cx="37.3" cy="273.3" r="7.3"/>
<circle cx="396.1" cy="275.4" r="5.1"/>
</g>
<path d="M26.1 284.2l-.3 .3 380.7-.3zM25.8 284.5l380.7-.3 .4 .3zM406.5 12.9v271.3l.4 .3zM406.5 12.9l.4-.3v271.9zM26.1 12.9h380.4l.4-.3zM25.8 12.6h381.1l-380.8 .3zM25.8 12.6l.3 271.6v-271.3zM25.8 12.6l.3 271.6-.3 .3z" fill="#000" stroke="#000" stroke-width=".19"/>
<!-- layer: 0 -->
<g fill="none" stroke="#000" stroke-width=".19">
<path d="M419.4 .1v296.9M72.6 55.6h36.5v3.8M103.9 105.9h38.8M102.7 152.1h37.7M173 238.3h15.4M294 238.5l-103.1 .2"/>
<circle cx="180.7" cy="238.3" r="7.7"/>
</g>
<path d="M108.7 59.4h.7l-.3 2.1zM101.8 105.9l2.1-.3v.7zM100.6 152.1l2.1-.3v.7z" fill="#000" stroke="#000" stroke-width=".19"/>
<text font-size="10.6" x="49" y="271.8">BatStateU</text>
<text font-size="8.4" x="310.8" y="44.8">LEGENDS:</text>
<g font-size="6.5">
<text x="342.3" y="54.3">FRESH AIR FAN</text>
<text x="340.5" y="73.9">DAMPER</text>
<text x="191.3" y="236.5">FRESH AIR RISER DIAGRAM</text>
<text x="191.2" y="244.6">SCALE</text>
<text x="278.1" y="244.6">NTS</text>
</g>
<g font-size="4.9">
<text x="318" y="89.2">NOTE:</text>
<text x="321.4" y="95.1">1.</text>
<text x="332.4" y="95.1">ALL DUCT DIMENSIONS</text>
<text x="332.4" y="101">ARE IN MM UNITS.</text>
</g>
<g font-size="4.6">
<text x="75.4" y="59.9">7777.78 L/S</text>
<text x="75.5" y="54.7">F.A.D 900 x 900</text>
<text x="46.6" y="85.1">F.A.D 700 x 550</text>
<text x="52" y="90.3">2592.6 L/S</text>
<text x="108.5" y="104.8">F.A.D 800 x 750</text>
<text x="113.7" y="110">5185.2 L/S</text>
<text x="46.6" y="131.3">F.A.D 700 x 550</text>
<text x="51.3" y="136.5">2592. 6 L/S</text>
<text x="108.5" y="151">F.A.D 700 x 550</text>
<text x="113.8" y="156.2">2592.6 L/S</text>
<text x="46.6" y="175.2">F.A.D 700 x 550</text>
<text x="51.9" y="180.4">2592.6 L/S</text>
</g>
<text font-size="3.7" x="394.8" y="274.6">M</text>
<g font-size="3.5">
<text x="123.3" y="50.2">F.A.F.-01</text>
<text x="120.2" y="54.4">7777.78 L/S</text>
</g>
<text font-size="2.9" x="394.7" y="278.3">21</text>
<g font-size="2.7">
<text x="353.1" y="266.7">SHEET CONTENT</text>
<text x="386.9" y="266.4">SHEET NO.</text>
<text x="255.9" y="271.9">TEAM ABU</text>
</g>
<text font-size="2.5" x="249.2" y="280.5">ENGR. RONIEL A. AZUCENA</text>
<g font-size="2.4">
<text x="102.2" y="271.2">ENGR. MARK KERVIN N. ABU</text>
<text x="152" y="270.9">ENGR. ALLAN B. DE VILLA</text>
<text x="195.3" y="271.3">PROPOSED THREE STOREY HOSPITAL</text>
</g>
<g font-size="2.3">
<text x="30.6" y="269.4" transform="rotate(-56 30.6 269.4)">AS</text>
<text x="33.3" y="266.8" transform="rotate(-33 33.3 266.8)">S</text>
<text x="34.3" y="266.2" transform="rotate(-15 34.3 266.2)">T</text>
<text x="35.4" y="265.8" transform="rotate(-6 35.4 265.8)">A</text>
<text x="36.9" y="265.7" transform="rotate(3 36.9 265.7)">T</text>
<text x="38.4" y="265.8" transform="rotate(11 38.4 265.8)">E</text>
<text x="40.7" y="266.4" transform="rotate(36 40.7 266.4)">U</text>
<text x="41.9" y="267.3" transform="rotate(46 41.9 267.3)">N</text>
<text x="43.1" y="268.5" transform="rotate(51 43.1 268.5)">I</text>
<text x="43.5" y="269" transform="rotate(62 43.5 269)">V</text>
<text x="29.6" y="274" transform="rotate(-85 29.6 274)">A</text>
<text x="29.7" y="272.3" transform="rotate(-78 29.7 272.3)">N</text>
<text x="29.8" y="275.1" transform="rotate(-94 29.8 275.1)">T</text>
<text x="30.1" y="270.9" transform="rotate(-66 30.1 270.9)">G</text>
<text x="44.3" y="270.3" transform="rotate(75 44.3 270.3)">E</text>
<text x="44.7" y="275.2" transform="rotate(114 44.7 275.2)">T</text>
<text x="44.7" y="271.7" transform="rotate(84 44.7 271.7)">R</text>
<text x="44.8" y="274.5" transform="rotate(100 44.8 274.5)">I</text>
<text x="44.9" y="273.2" transform="rotate(94 44.9 273.2)">S</text>
<text x="30.3" y="276.5" transform="rotate(-110 30.3 276.5)">A</text>
<text x="31" y="277.7" transform="rotate(-115 31 277.7)">B</text>
<text x="44.1" y="276.5" transform="rotate(122 44.1 276.5)">Y</text>
<text x="45.8" y="282.6">MECHANICAL ENGINEERING DEPARTMENT</text>
</g>
<g font-size="2.1">
<text x="61.5" y="274.5">BATANGAS STATE UNIVERSITY</text>
<text x="54.9" y="276.8">Gov. Pablo Borbon Main Campus II</text>
<text x="65.2" y="279.1">Alangilan, Batangas City</text>
</g>
<g font-size="1.8">
<text x="93.8" y="264.6">PROJECT LEADER</text>
<text x="142.7" y="264.7">INSTRUCTOR</text>
<text x="195.2" y="264.7">PROJECT / LOCATION:</text>
<text x="243.2" y="264.7">OWNER</text>
<text x="314.9" y="264.7">No.</text>
<text x="316" y="267.3">1</text>
<text x="321.8" y="264.7">REVISIONS</text>
<text x="323.3" y="267.4">DRAWING DETAILS</text>
<text x="344.8" y="264.7">DATE</text>
<text x="290.9" y="270.5">ABU, MARK KERVIN N.</text>
<text x="316" y="270.2">2</text>
<text x="323.3" y="270.2">DRAWING DETAILS</text>
<text x="290.9" y="276.8">AZUCENA, RONIEL A.</text>
<text x="194.6" y="282.4">BATANGAS CITY</text>
<text x="259.6" y="282.8">PRESIDENT</text>
<text x="288.1" y="282.1">CASTILLO, JOHN ADRIAN M.</text>
</g>
<g font-size="1.6">
<text x="107.2" y="273">MECHANICAL ENGINEER</text>
<text x="150.9" y="273">PROFESSIONAL MECHANICAL ENGINEER</text>
<text x="354.3" y="270.6">PRESSURIZATION FAN RISER DIAGRAM</text>
<text x="94.4" y="280.8">GROUP NO: 12</text>
<text x="94.5" y="278">SECTION: ME - 5103</text>
<text x="142.2" y="278.1">PRC Reg No.</text>
<text x="142.2" y="280.9">TIN:</text>
<text x="167" y="280.8">Issued on:</text>
<text x="167" y="278">PTR No.</text>
<text x="94.5" y="283.6">DATE SUB: DECEMBER 22, 2019</text>
<text x="167" y="283.6">Issued at:</text>
</g>
<g font-size="1.4">
<text x="344.1" y="267.3">12/10/2019</text>
<text x="344" y="270.2">12/22/2019</text>
</g>
<g font-size="1.3">
<text x="287.1" y="264.6">PREPARED BY:</text>
<text x="33.3" y="280.9" transform="rotate(27 33.3 280.9)">P</text>
<text x="34" y="281.3" transform="rotate(17 34 281.3)">H</text>
<text x="35" y="281.6" transform="rotate(8 35 281.6)">I</text>
<text x="35.6" y="281.7" transform="rotate(10 35.6 281.7)">L</text>
<text x="36.1" y="278.7" transform="rotate(9 36.1 278.7)">1</text>
<text x="36.4" y="281.9" transform="rotate(3 36.4 281.9)">I</text>
<text x="36.7" y="278.8">90</text>
<text x="36.9" y="281.9">P</text>
<text x="37.6" y="281.9" transform="rotate(-8 37.6 281.9)">PI</text>
<text x="38" y="278.8" transform="rotate(-14 38 278.8)">3</text>
<text x="38.8" y="281.9" transform="rotate(-13 38.8 281.9)">N</text>
<text x="39.8" y="281.6" transform="rotate(-14 39.8 281.6)">E</text>
<text x="40.5" y="281.4" transform="rotate(-15 40.5 281.4)">S</text>
</g>
</svg>
